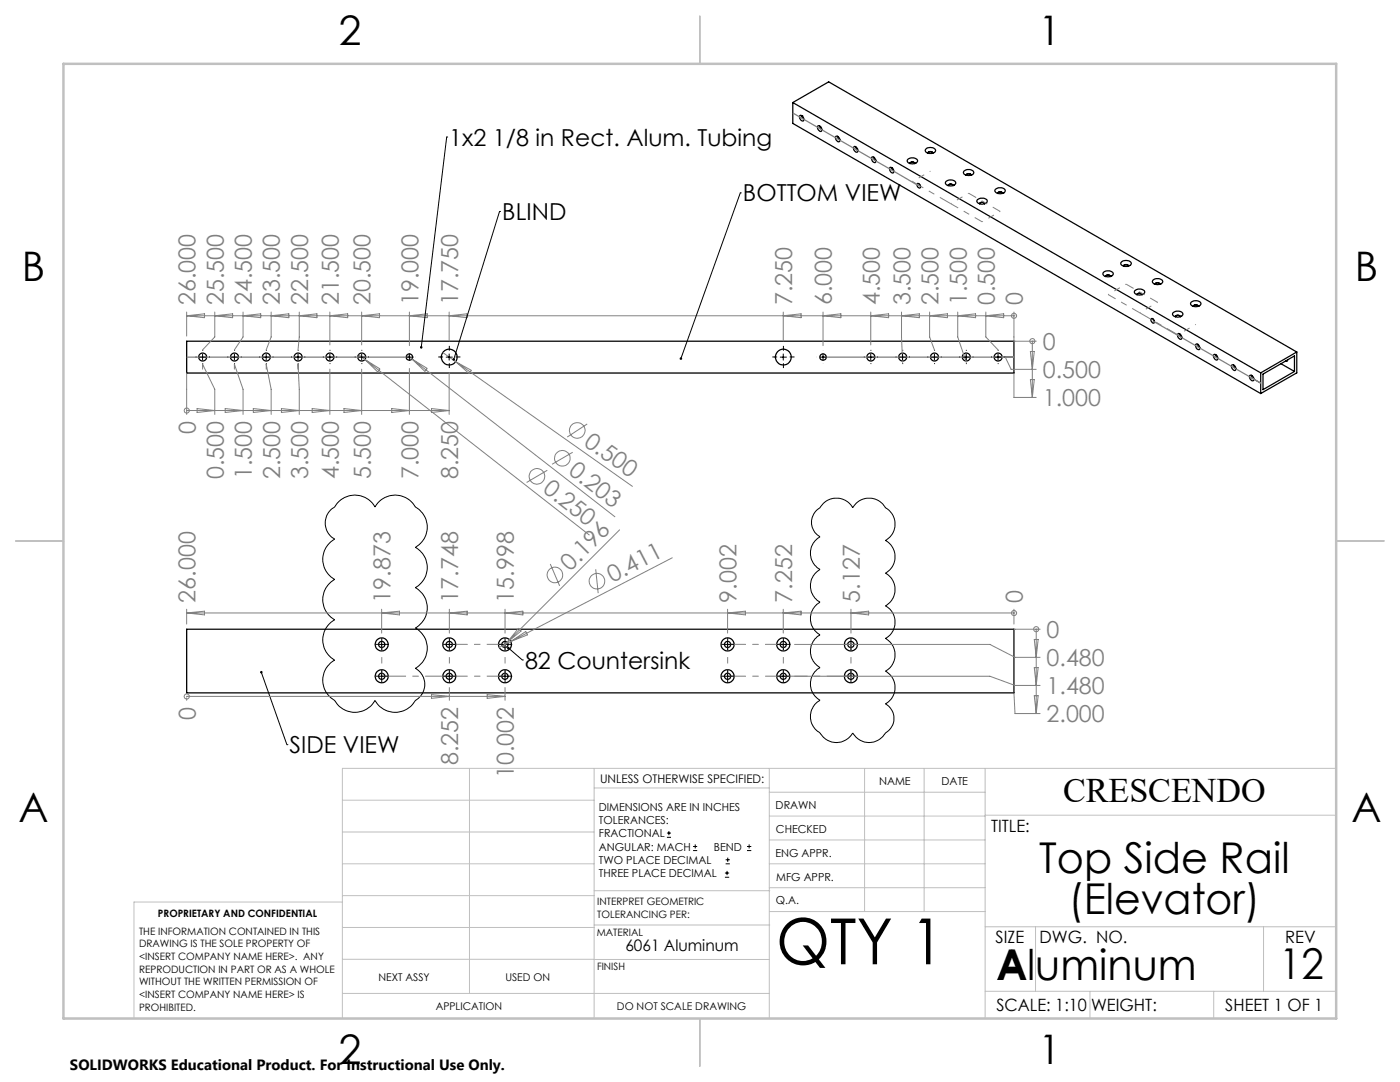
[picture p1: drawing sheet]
<svg xmlns="http://www.w3.org/2000/svg" width="279mm" height="216mm" viewBox="0 0 279 216" stroke-linecap="round" stroke-linejoin="round" font-family="sans-serif">
<g fill="none" stroke="#000" stroke-width=".25">
<path d="M158.2 20.5v4.1l93.4 53.9M158.2 20.5l93.4 53.9M158.2 20.5l7.2-4.2 93.4 53.9M159.7 23a.69 .69 0 0 1 .6 .4 .69 .69 0 0 1-.1 .8 .81 .81 0 0 1-.5-1.2zM160 23.1h.1M160 23.1l.4 .7M163.2 25.1a.68 .68 0 0 1 .7 .4 .68 .68 0 0 1-.1 .7 .8 .8 0 0 1-.6-1.1zM163.6 25.2l.4 .7M166.8 27.2a.65 .65 0 0 1 .7 .3 .65 .65 0 0 1-.1 .8 .77 .77 0 0 1-.6-1.1zM167.2 27.2l.1 .3 .3 .5M170.4 29.3a.65 .65 0 0 1 .7 .3 .65 .65 0 0 1-.1 .8 .77 .77 0 0 1-.6-1.1zM170.8 29.3l.1 .5 .3 .3"/>
<path d="M174 31.3a.69 .69 0 0 1 .7 .4 .69 .69 0 0 1-.1 .8 .81 .81 0 0 1-.6-1.2zM174.4 31.4l.1 .5 .3 .2M177.6 33.4a.69 .69 0 0 1 .7 .4 .69 .69 0 0 1-.1 .7 .81 .81 0 0 1-.6-1.1zM178 33.4l.1 .5 .3 .3M181.2 31.8a1.26 1.26 0 0 1 1.9 .3 1.2 1.2 0 0 1-2.1 0zM181.6 32.5a.57 .57 0 0 1 1 .1 .54 .54 0 0 0-.5-.3 .54 .54 0 0 0-.5 .3zM183 36.7a.48 .48 0 0 1 .6 .2 .48 .48 0 0 1-.1 .6l-.4-.3zM183.4 36.7l.3 .4M184.9 29.6a1.09 1.09 0 0 1 1.8 .6 1.26 1.26 0 0 1-2.1-.2zM185.2 30.4l.5-.2 .3 .1 .2 .3a.57 .57 0 0 0-1 0zM188.8 36.2a1.26 1.26 0 0 1 1.9 .3 1.2 1.2 0 0 1-2 0zM189.3 36.9a.59 .59 0 0 1 .9 .1 .54 .54 0 0 0-.5-.3 .54 .54 0 0 0-.5 .3z"/>
<path d="M192.4 34.1a1.26 1.26 0 0 1 1.9 .3 1.2 1.2 0 0 1-2 0zM192.8 34.8l.5-.2 .4 .1 .1 .3a.6 .6 0 0 0-1 0zM193.8 34.9l-.1 .1M195.1 39.8a1.24 1.24 0 0 1 1.9 .3 1.2 1.2 0 0 1-2.1 0zM198.7 37.7a1.26 1.26 0 0 1 1.9 .4 1.2 1.2 0 0 1-2.1 0zM199.1 38.5a.59 .59 0 0 1 1 .1 .54 .54 0 0 0-.5-.3 .54 .54 0 0 0-.5 .3zM195.5 40.5a.59 .59 0 0 1 1 .2 .54 .54 0 0 0-.5-.3 .54 .54 0 0 0-.5 .3zM220.2 54.3a1.26 1.26 0 0 1 2 .3 1.2 1.2 0 0 1-2.1 0zM220.7 55a.57 .57 0 0 1 .9 .2 .54 .54 0 0 0-.5-.3 .54 .54 0 0 0-.5 .3zM223.8 52.3a1.32 1.32 0 0 1 2 .3 1.23 1.23 0 0 1-2.1 0zM224.3 53l.4-.2 .4 .1 .1 .2a.57 .57 0 0 0-1 0zM226.5 58a1.26 1.26 0 0 1 2 .3 1.2 1.2 0 0 1-2.1 0z"/>
<path d="M226.9 58.8a.57 .57 0 0 1 .5-.3 .57 .57 0 0 1 .5 .3M226.9 58.8a.6 .6 0 0 1 1 0M230.1 55.9a1.26 1.26 0 0 1 2 .3 1.2 1.2 0 0 1-2.1 0zM230.5 56.6a.57 .57 0 0 1 1 .1 .54 .54 0 0 0-.5-.3 .54 .54 0 0 0-.5 .3zM231.5 56.6l-.1 .2M37.3 68.1h165.1v6.3h-165.1zM229.7 63.7a.48 .48 0 0 1 .6 .2 .48 .48 0 0 1-.1 .6l-.4-.3zM230.2 63.7l.2 .4M234.1 62.4a1.26 1.26 0 0 1 2 .3 1.2 1.2 0 0 1-2.1 0zM234.6 63.2a.54 .54 0 0 1 .5-.3 .54 .54 0 0 1 .4 .3M234.6 63.2a.57 .57 0 0 1 .9 0M235.1 66.6a.71 .71 0 0 1 .7 1.1 .71 .71 0 0 1-.7-1.1z"/>
<path d="M235.4 66.6l.2 .5 .3 .3M237.7 60.3a1.26 1.26 0 0 1 2 .3 1.2 1.2 0 0 1-2.1 0zM238.2 61a.59 .59 0 0 1 .9 .1 .54 .54 0 0 0-.4-.3 .54 .54 0 0 0-.5 .3zM238.7 68.7a.66 .66 0 0 1 .6 .3 .66 .66 0 0 1 0 .8 .79 .79 0 0 1-.6-1.1zM239 68.7l.2 .5 .3 .3M242.2 70.8a.62 .62 0 0 1 .8 .3 .62 .62 0 0 1-.1 .8l-.5-.3-.2-.4zM242.6 70.8l.5 .7M245.9 72.8a.68 .68 0 0 1 .6 .4 .68 .68 0 0 1 0 .7 .8 .8 0 0 1-.6-1.1zM246.2 72.8l.5 .8M249.4 74.9a.65 .65 0 0 1 .7 .3 .65 .65 0 0 1-.1 .8 .77 .77 0 0 1-.6-1.1zM249.8 74.9l.1 .3 .4 .5M251.6 74.4v4.1"/>
<path d="M252.1 74.6l6.2-3.6v3.1l-6.2 3.7zM255.6 72.6l2.7 1.5M257 71.8l-.2 .3-.3-.1M258.8 70.2v4.2l-7.2 4.1M258.8 70.2l-7.2 4.2M37.3 125.6h165.1v12.7h-165.1z"/>
<circle cx="40.4" cy="71.2" r=".8"/>
<circle cx="46.8" cy="71.2" r=".8"/>
<circle cx="53.1" cy="71.2" r=".8"/>
<circle cx="59.5" cy="71.2" r=".8"/>
<circle cx="65.8" cy="71.2" r=".8"/>
<circle cx="72.2" cy="71.2" r=".8"/>
<circle cx="81.7" cy="71.2" r=".65"/>
<circle cx="89.6" cy="71.3" r="1.59"/>
<circle cx="156.3" cy="71.3" r="1.59"/>
<circle cx="164.3" cy="71.2" r=".65"/>
<circle cx="173.8" cy="71.2" r=".8"/>
<circle cx="180.1" cy="71.2" r=".8"/>
<circle cx="186.5" cy="71.2" r=".8"/>
<circle cx="192.8" cy="71.2" r=".8"/>
<circle cx="199.2" cy="71.2" r=".8"/>
<circle cx="76.2" cy="134.9" r="1.3"/>
<circle cx="76.2" cy="128.6" r="1.3"/>
<circle cx="76.2" cy="128.6" r=".62"/>
<circle cx="76.2" cy="134.9" r=".62"/>
<circle cx="89.7" cy="128.6" r=".61"/>
<circle cx="89.7" cy="134.9" r=".61"/>
<circle cx="89.7" cy="134.9" r="1.31"/>
<circle cx="89.7" cy="128.6" r="1.31"/>
<circle cx="100.8" cy="128.6" r=".61"/>
<circle cx="100.8" cy="134.9" r=".61"/>
<circle cx="100.8" cy="134.9" r="1.31"/>
<circle cx="100.8" cy="128.6" r="1.31"/>
<circle cx="145.2" cy="134.9" r="1.3"/>
<circle cx="145.2" cy="128.6" r="1.3"/>
<circle cx="145.2" cy="128.6" r=".62"/>
<circle cx="145.2" cy="134.9" r=".62"/>
<circle cx="156.3" cy="134.9" r="1.3"/>
<circle cx="156.3" cy="128.6" r="1.3"/>
<circle cx="156.3" cy="128.6" r=".62"/>
<circle cx="156.3" cy="134.9" r=".62"/>
<circle cx="169.8" cy="128.6" r=".61"/>
<circle cx="169.8" cy="134.9" r=".61"/>
<circle cx="169.8" cy="134.9" r="1.31"/>
<circle cx="169.8" cy="128.6" r="1.31"/>
</g>
<g fill="none" stroke="#808080" stroke-width=".2">
<path d="M37.3 62.3v4.8M37.3 74.4v8.3M37.3 63l3.5-.4v.8zM37.3 63h165.1M40.4 73.7v-1l2.5 5v5M42.9 62.3v4.9l-2.5 2.6M42.9 63l3.5-.4v.8zM46.8 73.7v-1l1.7 5v5M48.5 62.3v4.9l-1.7 2.6M48.5 63l3.5-.4v.8zM53.1 73.7v-1l1 5v5M54.1 62.3v4.9l-1 2.6"/>
<path d="M54.1 63l3.5-.4v.8zM59.5 73.7v-1l.2 5v5M59.7 62.3v4.9l-.2 2.6M59.7 63l3.6-.4v.8zM65.8 62.3v6.5M65.8 73.7v9M65.8 63l3.6-.4v.8zM71.6 70.8l1.2 .9M72.2 62.3v6.5M72.2 73.7v9M72.2 63l3.5-.4v.8zM72.8 71.7l44.9 35.1"/>
<path d="M72.8 71.7l3 1.9-.4 .6zM81.2 70.8l1 .8M81.7 62.3v6.7M81.7 73.5v9.2M81.7 63l3.6-.4v.8zM82.2 71.6l40.6 31.6M82.2 71.6l3.1 1.9-.5 .6zM88.4 70.3l2.5 1.9M89.6 62.3v5.8M89.6 74.5v8.2M89.6 63l3.6-.4v.8zM90.9 72.2l35.4 24.9"/>
<path d="M90.9 72.2l3.2 1.7-.5 .6zM156.3 62.3v5.8M156.3 63l3.6-.4v.8zM164.3 62.3v6.7M164.3 63l3.5-.4v.8zM173.8 62.3v6.5M173.8 63l3.5-.4v.8zM179.9 62.3v4.9l.2 5v-1.4M179.9 63l3.6-.4v.8zM185.5 62.3v4.9l1 2.6M185.5 63l3.6-.4v.8zM191.1 62.3v4.9l1.7 5v-1.4"/>
<path d="M191.1 63l3.6-.4v.8zM196.7 62.3v4.9l2.5 2.6M196.7 63l3.6-.4v.8zM200.6 71.3l1.2 2.4h5M202.4 63h.1M202.4 62.3v5.8M202.4 68.1h.1M202.4 68.1h4.4M202.4 74.4v4.9h4.4M205.6 70.1h.8l-.4 3.6zM205.6 75.7h.8l-.4 3.6zM206 68.1h.1"/>
<path d="M206 68.1v11.2M37.3 81.9h.1M37.3 81.9h52.3M39.3 81.5l3.6 .4-3.6 .4zM44.9 81.5l3.6 .4-3.6 .4zM50.6 81.5l3.5 .4-3.5 .4zM56.2 81.5l3.5 .4-3.5 .4zM62.3 81.5l3.5 .4-3.5 .4zM68.7 81.5l3.5 .4-3.5 .4zM78.2 81.5l3.5 .4-3.5 .4zM86.1 81.5l3.5 .4-3.5 .4zM109.2 93.8l-4.1 2.5"/>
<path d="M114.3 90.2l-4.1 2.4M117.2 84.6l-4 2.6M109.8 112.5l1.9 4.4M118.9 113.6l.5 4.8M123.6 105.7l-23.3 23.3M134.2 111.3l-34.6 17.9M37.3 139h.1M37.3 122.3h165.1M37.3 121.6v2.9M37.3 139.2v.5M37.3 122.3l3.5-.3v.7zM37.3 139h63.5"/>
<path d="M76.2 121.6v4.7M76.2 122.3l3.5-.3v.7zM86.1 138.6l3.6 .4-3.6 .3zM89.7 121.6v4.7M89.7 137.2v2.5M89.7 122.3l3.5-.3v.7zM97.2 138.6l3.6 .4-3.6 .3zM100.8 121.6v4.7M100.8 137.2v2.5M100.8 122.3l3.6-.3v.7zM102 128l2.9-2 .4 .7zM103.5 125.4l.5 .5-2.8 2.3z"/>
<path d="M145.2 121.6v4.7M145.2 122.3l3.6-.3v.7zM156.3 121.6v4.7M156.3 122.3l3.6-.3v.7zM158.6 128.6h39l5 2.6h5M158.6 134.9h39l5 1.9h5M169.8 121.6v4.7M169.8 122.3l3.6-.3v.7zM202.4 122.3h.1M202.4 121.6v2.9M202.4 125.6h5.2M202.4 138.3l.2 4.1h5"/>
<path d="M206.4 127.6h.8l-.4 3.6zM206.4 133.2h.8l-.4 3.6zM206.4 138.8h.8l-.4 3.6zM206.8 125.6v16.8M206.8 125.6h.1"/>
<circle cx="202.4" cy="63" r=".51"/>
<circle cx="206" cy="68.1" r=".51"/>
<circle cx="37.3" cy="81.9" r=".51"/>
<circle cx="107.2" cy="95.1" r="1.55"/>
<circle cx="112.2" cy="91.5" r="1.56"/>
<circle cx="115.2" cy="85.9" r="1.56"/>
<circle cx="110.7" cy="114.7" r="1.56"/>
<circle cx="119.1" cy="116" r="1.55"/>
<circle cx="37.3" cy="139" r=".51"/>
<circle cx="202.4" cy="122.3" r=".51"/>
<circle cx="206.8" cy="125.6" r=".5"/>
</g>
<g fill="none" stroke="#000" stroke-width=".2">
<path d="M89.1 27.3h.1M89.1 27.3l-5 42M147.7 38.5h.1M147.7 38.5l-11.8 33M99.7 42.2h.1M99.7 42.2l-9.1 29.5M39.8 71.3h1.3M40.4 70.6v1.3M46.2 71.3h1.2M46.8 70.6v1.3M52.5 71.3h1.3M53.1 70.6v1.3"/>
<path d="M58.9 71.3h1.2M59.5 70.6v1.3M65.2 71.3h1.3M65.8 70.6v1.3M71.6 71.3h1.2M72.2 70.6v1.3M81.1 71.3h1.2M81.7 70.6v1.3M89 71.3h1.3M89.6 70.6v1.3M155.7 71.3h1.3M156.3 70.6v1.3"/>
<path d="M163.7 71.3h1.2M164.3 70.6v1.3M173.2 71.3h1.2M173.8 70.6v1.3M179.5 71.3h1.3M180.1 70.6v1.3M185.9 71.3h1.2M186.5 70.6v1.3M192.2 71.3h1.3M192.8 70.6v1.3M198.6 71.3h1.2M199.2 70.6v1.3"/>
<path d="M67.7 100a4.6 4.6 0 0 1 7.1 1.2 4.6 4.6 0 0 1 8.1 0 4.6 4.6 0 0 1 0 8 4.6 4.6 0 0 1 0 8.1 4.6 4.6 0 0 1 0 8 4.6 4.6 0 0 1 0 8 3.7 3.7 0 0 1 0 6.5 4.6 4.6 0 0 1-8.1 0 4.6 4.6 0 0 1-8 0 4.6 4.6 0 0 1 0-8.1 4.6 4.6 0 0 1 0-8 4.6 4.6 0 0 1 0-8.1 4.6 4.6 0 0 1 0-8 3.7 3.7 0 0 1 0-6.4zM164.3 100.4a3.7 3.7 0 0 1 5.9 .9 3.7 3.7 0 0 1 6.5 0 3.7 3.7 0 0 1 0 6.5 3.7 3.7 0 0 1 0 6.6 3.7 3.7 0 0 1 0 6.5 3.7 3.7 0 0 1 0 6.5 3.7 3.7 0 0 1 0 6.5 3.7 3.7 0 0 1 0 6.5 3.3 3.3 0 0 1 0 5.9 3.7 3.7 0 0 1-6.5 0 3.7 3.7 0 0 1-6.5 0 3.7 3.7 0 0 1 0-6.6 3.7 3.7 0 0 1 0-6.5 3.7 3.7 0 0 1 0-6.5 3.7 3.7 0 0 1 0-6.5 3.7 3.7 0 0 1 0-6.6 3.7 3.7 0 0 1 0-6.5 3.3 3.3 0 0 1 0-5.8zM52.1 134.1l5.2 14.5M75.6 134.9h1.2M75.6 128.6h1.2M76.2 128v1.2M76.2 134.3v1.3M89 134.9h1.3M89 128.6h1.3M89.7 128v1.2M89.7 134.3v1.3M100.2 134.9h1.2"/>
<path d="M100.2 128.6h1.2M100.8 128v1.2M100.8 134.3v1.3M101.5 129.3l2.7 2.4M104.2 131.7h.1M144.6 134.9h1.2M144.6 128.6h1.2M145.2 128v1.2M145.2 134.3v1.3M155.7 134.9h1.3M155.7 128.6h1.3M156.3 128v1.2"/>
<path d="M156.3 134.3v1.3M169.2 134.9h1.2M169.2 128.6h1.2M169.8 128v1.2M169.8 134.3v1.3M57.3 148.6h.1M133.1 167.1h.8M133.1 166.2h.8M133.5 165.8v.9M138.3 169.7h.8M138.3 168.9h.8M138.7 168.5v.8"/>
<path d="M144.7 175h.8M144.7 174.2h.8M144.8 172.4h.9M144.8 171.6h.9M145.1 173.8v.8M145.2 171.1v.9M149.1 169.7h.8M149.1 168.9h.8M149.5 168.5v.8"/>
</g>
<path d="M158.2 22.5l25.1 14.6M37.3 71.3h44.4M164.3 71.3h38.1M230 64l21.6 12.4-1.8-1" fill="none" stroke="#808080" stroke-width=".25"/>
<g fill="none" stroke="#000" stroke-width=".2" stroke-dasharray="15.2 1.3 1.3 1.3" stroke-linecap="butt">
<path d="M39.2 71.2h-.2M40.5 70v-.2M40.5 72.5v.1M41.7 71.2h.2M45.6 71.2h-.2M46.8 70v-.2M46.8 72.5v.1M48.1 71.2h.1M51.9 71.2h-.2M53.2 70v-.2M53.2 72.5v.1M54.4 71.2h.2"/>
<path d="M58.3 71.2h-.2M59.5 70v-.2M59.5 72.5v.1M60.8 71.2h.1M64.6 71.2h-.2M65.9 70v-.2M65.9 72.5v.1M67.1 71.2h.2M71 71.2h-.2M72.2 70v-.2M72.2 72.5v.1M73.5 71.2h.1"/>
<path d="M88.4 71.2h-.9M89.7 70v-1M89.7 72.5v.9M90.9 71.2h1M155.1 71.2h-1M156.3 70v-1M156.3 72.5v.9M157.6 71.2h1M165.5 71.2h.1M172.6 71.2h-.2M173.8 70v-.2M173.8 72.5v.1"/>
<path d="M175.1 71.2h.1M178.9 71.2h-.2M180.2 70v-.2M180.2 72.5v.1M181.4 71.2h.2M185.3 71.2h-.2M186.5 70v-.2M186.5 72.5v.1M187.8 71.2h.1M191.6 71.2h-.2M192.9 70v-.2M192.9 72.5v.1"/>
<path d="M194.1 71.2h.2M198 71.2h-.2M199.2 70v-.2M199.2 72.5v.1M200.5 71.2h.1M75.6 128.6h-.7M75.6 134.9h-.7M76.2 128v-.7M76.2 129.2v.6M76.2 134.3v-.6M76.2 135.6v.6M76.8 128.6h.6"/>
<path d="M76.8 134.9h.6M89.1 134.9h-.7M89.1 128.6h-.7M89.7 134.3v-.6M89.7 135.6v.6M89.7 128v-.7M89.7 129.2v.6M90.3 134.9h.6M90.3 128.6h.6M100.2 128.6h-.7M100.2 134.9h-.7M100.8 128v-.7"/>
<path d="M100.8 129.2v.6M100.8 134.3v-.6M100.8 135.6v.6M101.4 128.6h.6M101.4 134.9h.6M144.6 128.6h-.6M144.6 134.9h-.6M145.2 128v-.7M145.2 129.2v.6M145.2 134.3v-.6M145.2 135.6v.6M145.8 128.6h.7"/>
<path d="M145.8 134.9h.7M155.7 134.9h-.6M155.7 128.6h-.6M156.3 134.3v-.6M156.3 135.6v.6M156.3 128v-.7M156.3 129.2v.6M157 134.9h.6M157 128.6h.6M169.2 128.6h-.6M169.2 134.9h-.6M169.8 128v-.7"/>
<path d="M169.8 129.2v.6M169.8 134.3v-.6M169.8 135.6v.6M170.5 128.6h.6M170.5 134.9h.6"/>
</g>
<path d="M182.1 36.2l3.6-2M189.7 40.6l3.6-2M199.6 42.2l-3.6 2.1M221.1 58.8l3.6-2.1M231 60.3l-3.6 2.1M235.1 66.8l3.6-2.1" fill="none" stroke="#808080" stroke-width=".2" stroke-dasharray="15.2 1.3 1.3 1.3" stroke-dashoffset="15.1" stroke-linecap="butt"/>
<path d="M193.3 38.6l6.3 3.6M196 44.3l-6.3-3.7M224.7 56.7l6.3 3.6M227.4 62.4l-6.3-3.6" fill="none" stroke="#808080" stroke-width=".2" stroke-dasharray="15.2 1.3 1.3 1.3" stroke-dashoffset="13.5" stroke-linecap="butt"/>
<path d="M189.7 40.6l-7.6-4.4M227.4 62.4l7.7 4.4" fill="none" stroke="#808080" stroke-width=".2" stroke-dasharray="15.2 1.3 1.3 1.3" stroke-dashoffset="12.7" stroke-linecap="butt"/>
<path d="M76.2 134.9v-6.3M89.7 134.9v-6.3M100.8 128.6v6.3M145.2 134.9v-6.3M156.3 128.6v6.3M169.8 134.9v-6.3" fill="none" stroke="#808080" stroke-width=".2" stroke-dasharray="15.2 1.3 1.3 1.3" stroke-dashoffset="14" stroke-linecap="butt"/>
<path d="M89.7 128.6h11.1M100.8 134.9h-11.1M145.2 128.6h11.1M156.3 134.9h-11.1" fill="none" stroke="#808080" stroke-width=".2" stroke-dasharray="15.2 1.3 1.3 1.3" stroke-dashoffset="11.6" stroke-linecap="butt"/>
<path d="M89.7 134.9h-13.5M156.3 134.9h13.5" fill="none" stroke="#808080" stroke-width=".2" stroke-dasharray="15.2 1.3 1.3 1.3" stroke-dashoffset="10.4" stroke-linecap="butt"/>
<g fill="none" stroke="#c0c0c0" stroke-width=".2">
<path d="M68.3 159.7h50.3M93.7 153.3v44.9M118.6 153.3v49.9M118.6 157.2h34.9M153.5 153.3v49.9M153.5 158.1h43.1M172.5 153.3v28.6M184.4 153.3v28.6M196.6 153.3v49.9M266.7 153.3h-198.4v49.9M68.3 178.7h50.3M68.3 172.4h50.3"/>
<path d="M68.3 166h50.3M68.3 180h-41.6v23.2M118.6 177.7h35M153.5 167.6h43.1M153.5 162.8h43.1M153.5 172.4h43.1M153.5 177.1h43.1M196.6 162.7h70.1M68.3 198.2h85.2M68.3 191.4l85.2 .1M68.3 185.1h50.3M118.6 184.6h35"/>
<path d="M153.6 181.9h43M196.6 197.8h70.1M196.6 184.9h70.1M206.7 184.9v12.9M217.5 197.8v5.4M242.2 197.8v5.4M252.2 184.9v12.9"/>
</g>
<path d="M139.7 3.2v9.5M3.1 107.9h9.6M266.7 107.9h9.5M139.7 203.2v9.6" fill="none" stroke="#c0c0c0" stroke-width=".25"/>
<path d="M12.7 12.7h254v190.5h-254z" fill="none" stroke="#c0c0c0" stroke-width=".5"/>
<g fill="#000">
<path d="M83.9 69.1a.27 .27 0 0 0-.1 .3 .27 .27 0 0 0 .2 .2l.1-.3-.1 .3 .2-.1a.26 .26 0 0 0 0-.4 .26 .26 0 0 0-.3 0zM135.7 71.4l-.1 .2 .2 .2 .1-.3v.3a.26 .26 0 0 0 .2-.3 .26 .26 0 0 0-.4-.1zM90.3 71.5v.3l.2 .2 .1-.3-.1 .3 .3-.2a.26 .26 0 0 0-.1-.3 .26 .26 0 0 0-.4 0z"/>
<path d="M101.2 129.2a.25 .25 0 0 0 .2 .3 .25 .25 0 0 0 .3-.3 .25 .25 0 0 0-.4-.1l.2 .2zM52 133.9a.26 .26 0 0 0 0 .5 .26 .26 0 0 0 .4-.2 .26 .26 0 0 0-.3-.3v.2z"/>
</g>
<text font-size="12.7" x="154.9" y="192.4">QTY 1</text>
<g font-size="8.5">
<text x="207.4" y="174.2">Top Side Rail</text>
<text x="213.3" y="182.3">(Elevator)</text>
<text x="198.9" y="195.5">Aluminum</text>
<text x="198.9" y="195.5">A</text>
<text x="255.3" y="195.4">12</text>
</g>
<g font-size="8.1">
<text x="67.6" y="8.9">2</text>
<text x="207.3" y="8.9">1</text>
<text x="4.4" y="56.2">B</text>
<text x="270.4" y="56.2">B</text>
<text x="3.7" y="164.1">A</text>
<text x="269.7" y="164.1">A</text>
<text x="67.6" y="212.4">2</text>
<text x="207.3" y="212.4">1</text>
</g>
<text font-size="6.9" x="212.2" y="160.1">CRESCENDO</text>
<g font-size="4.7">
<text x="89.7" y="29.1">1x2 1/8 in Rect. Alum. Tubing</text>
<text x="148.3" y="40.2">BOTTOM VIEW</text>
<text x="100.2" y="43.9">BLIND</text>
<text x="104.8" y="133.4">82 Countersink</text>
<text x="57.8" y="150.3">SIDE VIEW</text>
</g>
<g font-size="4.7" fill="#808080">
<text x="39" y="60.9" transform="rotate(-90 39 60.9)">26.000</text>
<text x="44.6" y="60.9" transform="rotate(-90 44.6 60.9)">25.500</text>
<text x="50.3" y="60.9" transform="rotate(-90 50.3 60.9)">24.500</text>
<text x="55.9" y="60.9" transform="rotate(-90 55.9 60.9)">23.500</text>
<text x="61.5" y="60.9" transform="rotate(-90 61.5 60.9)">22.500</text>
<text x="67.6" y="60.9" transform="rotate(-90 67.6 60.9)">21.500</text>
<text x="74" y="60.9" transform="rotate(-90 74 60.9)">20.500</text>
<text x="83.5" y="60.9" transform="rotate(-90 83.5 60.9)">19.000</text>
<text x="91.4" y="60.9" transform="rotate(-90 91.4 60.9)">17.750</text>
<text x="158.1" y="60.9" transform="rotate(-90 158.1 60.9)">7.250</text>
<text x="166" y="60.9" transform="rotate(-90 166 60.9)">6.000</text>
<text x="175.6" y="60.9" transform="rotate(-90 175.6 60.9)">4.500</text>
<text x="181.7" y="60.9" transform="rotate(-90 181.7 60.9)">3.500</text>
<text x="187.3" y="60.9" transform="rotate(-90 187.3 60.9)">2.500</text>
<text x="192.9" y="60.9" transform="rotate(-90 192.9 60.9)">1.500</text>
<text x="198.5" y="60.9" transform="rotate(-90 198.5 60.9)">0.500</text>
<text x="204.1" y="60.9" transform="rotate(-90 204.1 60.9)">0</text>
<text x="208.1" y="69.8">0</text>
<text x="208.1" y="75.4">0.500</text>
<text x="208.1" y="81">1.000</text>
<text x="39" y="86.5" transform="rotate(-90 39 86.5)">0</text>
<text x="116.3" y="88.8" transform="rotate(35 116.3 88.8)">0.500</text>
<text x="44.7" y="95.6" transform="rotate(-90 44.7 95.6)">0.500</text>
<text x="50.3" y="95.6" transform="rotate(-90 50.3 95.6)">1.500</text>
<text x="55.9" y="95.6" transform="rotate(-90 55.9 95.6)">2.500</text>
<text x="61.5" y="95.6" transform="rotate(-90 61.5 95.6)">3.500</text>
<text x="67.6" y="95.6" transform="rotate(-90 67.6 95.6)">4.500</text>
<text x="74" y="95.6" transform="rotate(-90 74 95.6)">5.500</text>
<text x="83.5" y="95.6" transform="rotate(-90 83.5 95.6)">7.000</text>
<text x="91.4" y="95.6" transform="rotate(-90 91.4 95.6)">8.250</text>
<text x="113.2" y="94.4" transform="rotate(38 113.2 94.4)">0.203</text>
<text x="108.1" y="98" transform="rotate(38 108.1 98)">0.250</text>
<text x="113.8" y="114.1" transform="rotate(-45 113.8 114.1)">0.196</text>
<text x="122.2" y="116.3" transform="rotate(-27 122.2 116.3)">0.411</text>
<text x="39" y="120.2" transform="rotate(-90 39 120.2)">26.000</text>
<text x="78" y="120.3" transform="rotate(-90 78 120.3)">19.873</text>
<text x="91.4" y="120.2" transform="rotate(-90 91.4 120.2)">17.748</text>
<text x="102.6" y="120.2" transform="rotate(-90 102.6 120.2)">15.998</text>
<text x="147" y="120.2" transform="rotate(-90 147 120.2)">9.002</text>
<text x="158.1" y="120.2" transform="rotate(-90 158.1 120.2)">7.252</text>
<text x="171.6" y="120.3" transform="rotate(-90 171.6 120.3)">5.127</text>
<text x="204.1" y="120.2" transform="rotate(-90 204.1 120.2)">0</text>
<text x="208.9" y="127.3">0</text>
<text x="208.9" y="132.9">0.480</text>
<text x="39" y="143.6" transform="rotate(-90 39 143.6)">0</text>
<text x="208.9" y="138.5">1.480</text>
<text x="208.9" y="144.1">2.000</text>
<text x="91.5" y="152.6" transform="rotate(-90 91.5 152.6)">8.252</text>
<text x="102.6" y="155.2" transform="rotate(-90 102.6 155.2)">10.002</text>
</g>
<g font-size="3.4">
<text x="197.8" y="166">TITLE:</text>
<text x="198.7" y="188.1">SIZE</text>
<text x="207.5" y="188.1">DWG. NO.</text>
<text x="256.5" y="188.2">REV</text>
<text x="198.8" y="201.7">SCALE: 1:10</text>
<text x="217.7" y="201.8">WEIGHT:</text>
<text x="244.5" y="201.7">SHEET 1 OF 1</text>
</g>
<text font-size="3.2" x="124.8" y="189.8">6061 Aluminum</text>
<text font-size="3" x="14" y="213.5">SOLIDWORKS Educational Product. For Instructional Use Only.</text>
<text font-size="2.4" x="119.8" y="156.2">UNLESS OTHERWISE SPECIFIED:</text>
<g font-size="2.2">
<text x="119.5" y="161.8">DIMENSIONS ARE IN INCHES</text>
<text x="154.8" y="161.4">DRAWN</text>
<text x="175.4" y="156.6">NAME</text>
<text x="187.9" y="156.7">DATE</text>
<text x="119.5" y="164.4">TOLERANCES:</text>
<text x="119.5" y="167.1">FRACTIONAL</text>
<text x="154.9" y="166.3">CHECKED</text>
<text x="119.5" y="169.7">ANGULAR: MACH</text>
<text x="119.5" y="172.4">TWO PLACE DECIMAL</text>
<text x="142.5" y="169.7">BEND</text>
<text x="154.8" y="171">ENG APPR.</text>
<text x="119.5" y="175">THREE PLACE DECIMAL</text>
<text x="154.9" y="175.7">MFG APPR.</text>
<text x="154.9" y="180.4">Q.A.</text>
</g>
<g font-size="2.1">
<text x="75.5" y="195.7">NEXT ASSY</text>
<text x="100.9" y="195.7">USED ON</text>
<text x="86.9" y="201.5">APPLICATION</text>
<text x="123.1" y="201.6">DO NOT SCALE DRAWING</text>
</g>
<g font-size="2">
<text x="31.5" y="182.9">PROPRIETARY AND CONFIDENTIAL</text>
<text x="119.2" y="180.6">INTERPRET GEOMETRIC</text>
<text x="119.2" y="183.1">TOLERANCING PER:</text>
<text x="27.8" y="186.5">THE INFORMATION CONTAINED IN THIS</text>
<text x="27.8" y="189">DRAWING IS THE SOLE PROPERTY OF</text>
<text x="27.8" y="191.6">&lt;INSERT COMPANY NAME HERE&gt;. ANY</text>
<text x="119.1" y="186.7">MATERIAL</text>
<text x="27.8" y="194.1">REPRODUCTION IN PART OR AS A WHOLE</text>
<text x="27.8" y="196.6">WITHOUT THE WRITTEN PERMISSION OF</text>
<text x="119.1" y="193.5">FINISH</text>
<text x="27.8" y="199.1">&lt;INSERT COMPANY NAME HERE&gt; IS</text>
<text x="27.8" y="201.7">PROHIBITED.</text>
</g>
</svg>
